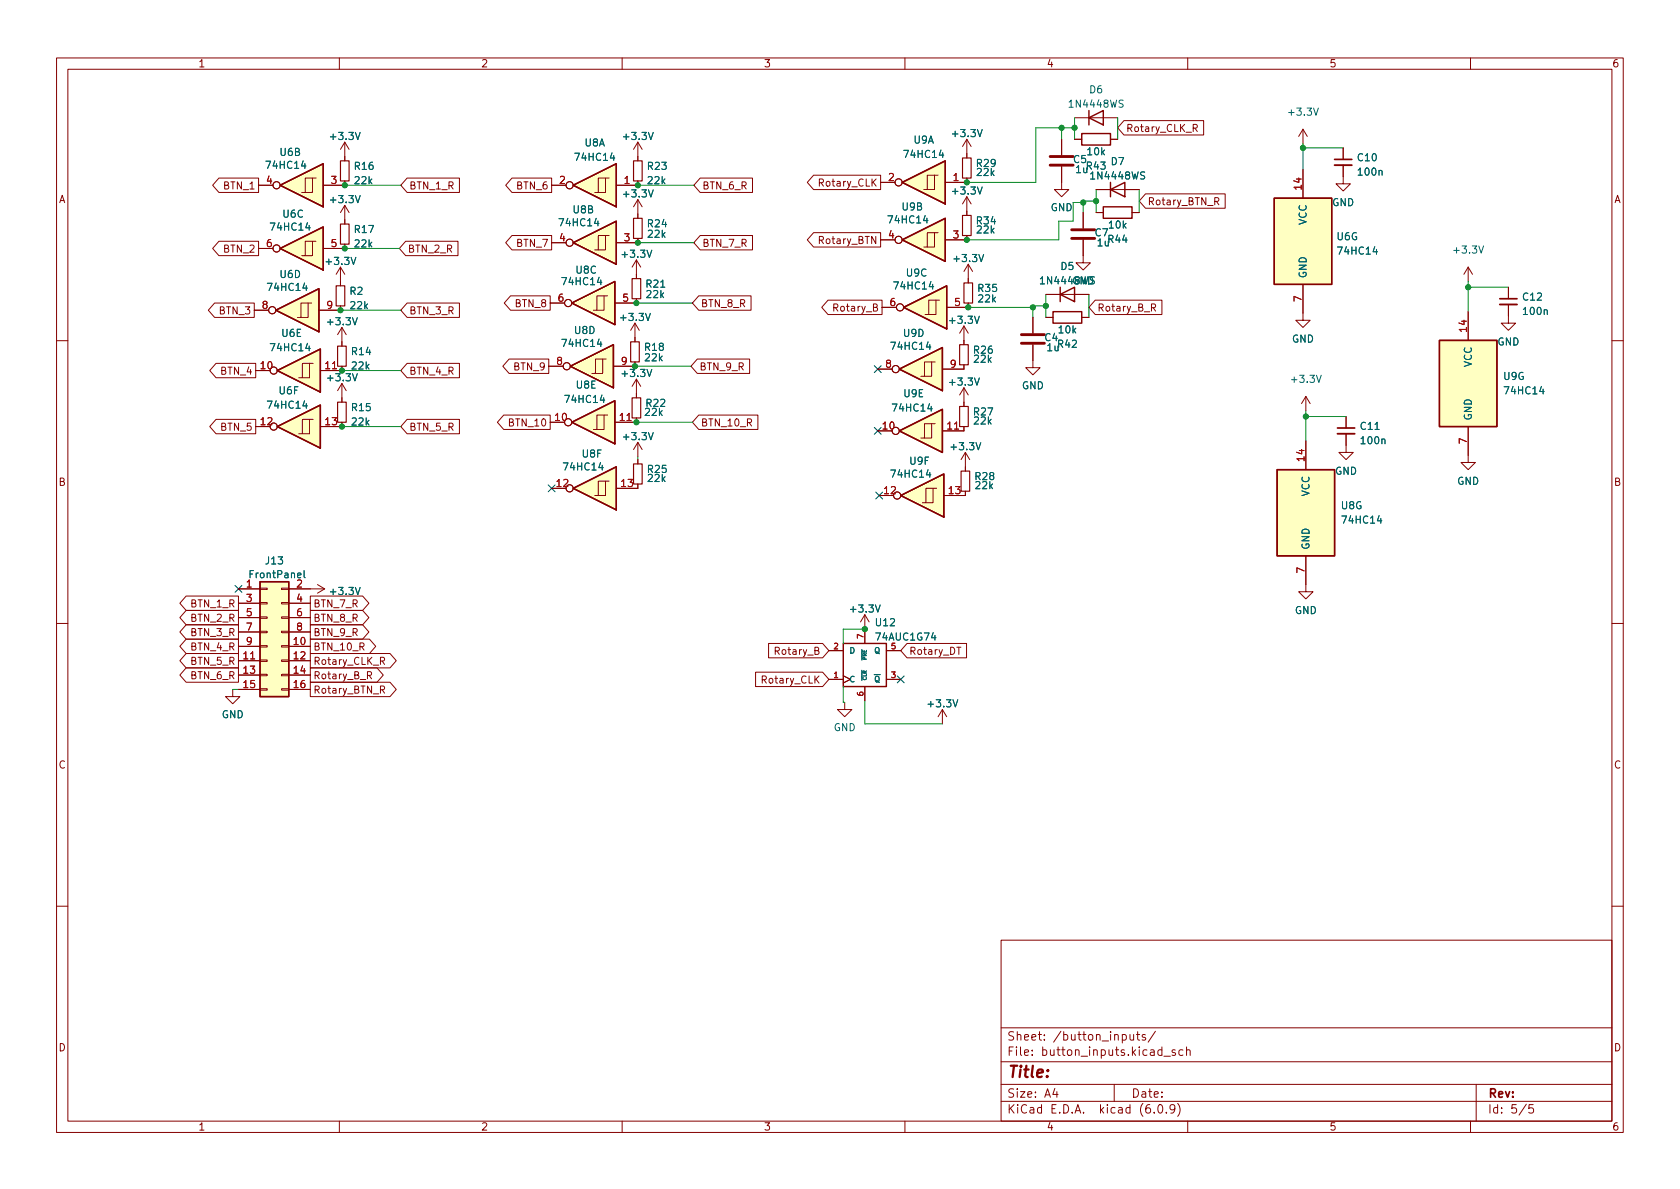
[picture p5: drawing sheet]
<svg xmlns="http://www.w3.org/2000/svg" width="297mm" height="210mm" viewBox="0 0 297 210" stroke-linecap="round" stroke-linejoin="round" font-family="sans-serif">
<g fill="none" stroke="#840000" stroke-width=".18">
<path d="M10 10.2h277v190.1h-277zM12 12.2h273v186.1h-273zM60 10.2v2M110 10.2v2M160 10.2v2M210 10.2v2M260 10.2v2M38.7 31.5h7v2.5h-7l-1.1-1.2zM45.7 32.8h2.6M55.2 31.5v2.5h-1.2M55.9 31.5h-1.9v2.5h-.7M61 32v.8h-3.9"/>
<path d="M61 25.1v3.3M61 36.3v3.3M61 25.1l-.8 1.3M61 25.1l.7 1.3M61 36.3l-.8 1.3M61 36.3l.7 1.3M72 31.5h9.2v2.5h-9.2l-1.1-1.2zM90.5 31.5h7v2.5h-7l-1.1-1.2zM97.5 32.8h2.6M107.1 31.5v2.5h-1.3M107.7 31.5h-1.9v2.5h-.6M112.8 25.1v3.3"/>
<path d="M112.8 32v.8h-3.8M112.8 35.3v3.3M112.8 25.1l-.8 1.3M112.8 25.1l.7 1.3M112.8 35.3l-.8 1.3M112.8 35.3l.7 1.3M123.8 31.5h9.2v2.5h-9.2l-1.1-1.2zM143.8 31h11.9v2.5h-11.9l-1.1-1.2zM155.7 32.3h2.5M165.2 31v2.5h-1.2M165.9 31h-1.9v2.5h-.7M170.9 31.5v.8h-3.8"/>
<path d="M170.9 24.6l-.7 1.3M170.9 24.6v3.3M170.9 34.8v3.3M170.9 24.6l.8 1.3M170.9 34.8l-.7 1.3M170.9 34.8l.8 1.3M187.7 29.5v4h-1.3l1.3 1.3 1.3-1.3h-1.3M187.7 24.6v2.8M190 24.6h1.3M190 20.8h7.6M191.5 37.6v2.8M193.8 33.5h7.6"/>
<path d="M193.8 37.6h1.3M196.3 24.6h1.3M198.7 21.3h14.1v2.6h-14.1l-1.1-1.3zM200.2 37.6h1.2M202.5 34.3h14.1v2.5h-14.1l-1.1-1.2zM211 22.7l.6-.1 .1-.2-.1-.3-.6-.1v1.3M211.3 22.7l.4 .6M214.8 35.6h.6l.1-.2-.1-.3-.6-.2v1.3M215.1 35.6l.4 .6M230.4 22.9v2.5M230.4 30v5M230.4 22.9l-.8 1.2"/>
<path d="M230.4 22.9l.7 1.2M237.5 29.2v3.3h1.3l-1.3 1.3-1.3-1.3h1.3M237.5 26.2v2M37.9 53.6h7.1v2.5h-7.1l-1.1-1.2zM38.7 42.7h7v2.5h-7l-1.1-1.3zM45 54.9h2.5M45.7 43.9h2.6M54.5 53.6v2.5h-1.3M55.1 53.6h-1.9v2.5h-.6M55.2 42.7v2.5h-1.2M55.9 42.7h-1.9v2.5h-.7M60.2 47.2v3.3"/>
<path d="M60.2 54.1v.8h-3.8M60.2 47.2l-.8 1.3M60.2 47.2l.8 1.3M60.5 57.9v3.3M60.5 57.9l-.8 1.3M60.5 57.9l.7 1.3M61 43.2v.7h-3.9M71.7 42.7h9.3v2.5h-9.3l-1.1-1.3zM72 53.6h9.2v2.5h-9.2l-1.1-1.2zM90.3 52.3h7v2.6h-7l-1.1-1.3zM90.5 41.6h7v2.6h-7l-1.1-1.3zM97.3 53.6h2.5"/>
<path d="M97.5 42.9h2.6M106.8 52.3v2.6h-1.3M107.1 41.7v2.5h-1.3M107.4 52.3h-1.9v2.6h-.6M107.7 41.7h-1.9v2.5h-.6M112.3 57.1v3.3M112.3 57.1l-.8 1.3M112.3 57.1l.7 1.3M112.5 52.8v.8h-3.8M112.5 46l-.7 1.2M112.5 46v3.3M112.5 46l.8 1.2"/>
<path d="M112.8 42.2v.7h-3.8M123.5 52.3h9.3v2.6h-9.3l-1.1-1.3zM123.8 41.6h9.2v2.6h-9.2l-1.1-1.3zM143.8 41.1h11.9v2.6h-11.9l-1.1-1.3zM146.4 53.1h9.6v2.5h-9.6l-1.1-1.2zM155.7 42.4h2.5M156 54.4h2.5M165.2 41.1v2.6h-1.2M165.5 53.1v2.5h-1.3M165.9 41.1h-1.9v2.6h-.7M166.1 53.1h-1.9v2.5h-.6M170.4 57.7v3.3"/>
<path d="M170.4 57.7l-.7 1.2M170.4 57.7l.8 1.2M170.9 41.7v.7h-3.8M171.2 53.6v.8h-3.8M171.2 46.7l-.8 1.3M171.2 46.7v3.3M171.2 46.7l.8 1.3M182.6 56.1v2.8M184.9 56.1h1.3M184.9 52.1h7.6M191.3 56.1h1.2M191.5 42.4v4.1h-1.3l1.3 1.2 1.3-1.2h-1.3"/>
<path d="M193.6 53.1h11.8v2.5h-11.8l-1.1-1.2zM203.6 54.4h.6l.1-.2v-.3l-.7-.2v1.3M203.9 54.4l.4 .6M230.4 50.3v6.3h1.2l-1.2 1.3-1.3-1.3h1.3M259.6 47.2l-.8 1.3M259.6 47.2v2.6M259.6 55.1v5.1M259.6 47.2l.7 1.3M266.7 53.8v3.3h1.3l-1.3 1.3-1.3-1.3h1.3M266.7 50.8v2M10 60.2h2M38.2 64.3h7v2.5h-7l-1.1-1.3z"/>
<path d="M38.2 74.2h7v2.5h-7l-1.1-1.3zM45.2 65.5h2.6M45.2 75.4h2.6M54.7 64.3v2.5h-1.2M54.7 74.2v2.5h-1.2M55.4 64.3h-1.9v2.5h-.7M55.4 74.2h-1.9v2.5h-.7M60.5 64.8v.7h-3.9M60.5 67.8v3.3M60.5 74.7v.7h-3.9M60.5 67.8l-.8 1.3M60.5 67.8l.7 1.3"/>
<path d="M72 74.2h9.2v2.5h-9.2l-1.1-1.3zM72 64.3h9.2v2.5h-9.2l-1.1-1.3zM89.1 73.4h8.2v2.5h-8.2l-1.2-1.2zM90 63.5h7v2.5h-7l-1.1-1.2zM97 64.8h2.6M97.3 74.7h2.5M106.6 63.5v2.5h-1.3M106.8 73.4v2.5h-1.3M107.2 63.5h-1.9v2.5h-.7M107.4 73.4h-1.9v2.5h-.6M112.3 64v.8h-3.8M112.5 67.1v3.3"/>
<path d="M112.5 73.9v.8h-3.8M112.5 67.1l-.7 1.2M112.5 67.1l.8 1.2M112.8 78.2v2.6M112.8 78.2l-.8 1.3M112.8 78.2l.7 1.3M123.3 63.5h9.2v2.5h-9.2l-1.1-1.2zM123.5 73.4h10.5v2.5h-10.5l-1.1-1.2zM155.2 65.3h2.5M155.2 76.2h2.5M164.7 64v2.5h-1.3M164.7 74.9v2.6h-1.3"/>
<path d="M165.4 64h-2v2.5h-.6M165.4 74.9h-2v2.6h-.6M170.4 64.5v.8h-3.8M170.4 68.6v3.3M170.4 75.4v.8h-3.8M170.4 68.6l-.7 1.2M170.4 68.6l.8 1.2M182.6 61v4h-1.2l1.2 1.3 1.3-1.3h-1.3M230.9 70.1v2.5M230.9 78v5.1M230.9 70.1l-.8 1.3M230.9 70.1l.7 1.3"/>
<path d="M238 76.7v3.3h1.3l-1.3 1.3-1.3-1.3h1.3M238 73.7v2M259.6 75.4v6.4h1.3l-1.3 1.3-1.3-1.3h1.3M285 60.2h2M97.5 86.4h2.6M107.1 85.1v2.5h-1.3M107.7 85.1h-1.9v2.5h-.6M112.8 81.3v.7M112.8 85.6v.8h-3.8M155.4 87.6h2.6M165 86.4v2.5h-1.3M165.6 86.4h-1.9v2.5h-.6"/>
<path d="M170.7 80l-.8 1.3M170.7 80v3.3M170.7 86.9v.7h-3.8M170.7 80l.7 1.3M230.9 98.3v6.3h1.3l-1.3 1.3-1.3-1.3h1.3M10 110.2h2M32.9 118.1h9.3v2.5h-9.3l-1.1-1.2zM32.9 107.9h9.3v2.6h-9.3l-1.1-1.3zM32.9 105.4h9.3v2.5h-9.3l-1.1-1.2zM32.9 110.5h9.3v2.5h-9.3l-1.1-1.2zM32.9 115.6h9.3v2.5h-9.3l-1.1-1.3zM32.9 113h9.3v2.6h-9.3l-1.1-1.3z"/>
<path d="M42.2 104.1h3.8M42.2 114.3h3.8M42.2 116.8h3.8M42.2 119.4h3.8M42.2 106.7h3.8M42.2 109.2h3.8M42.2 111.8h3.8M46 119.2h1.2v.3h-1.2zM46 116.7h1.2v.3h-1.2zM46 114.2h1.2v.2h-1.2zM46 111.6h1.2v.3h-1.2zM46 109.1h1.2v.2h-1.2z"/>
<path d="M46 106.5h1.2v.3h-1.2zM46 104h1.2v.3h-1.2zM49.8 119.2h1.3v.3h-1.3zM49.8 116.7h1.3v.3h-1.3zM49.8 114.2h1.3v.2h-1.3zM49.8 111.6h1.3v.3h-1.3zM49.8 109.1h1.3v.2h-1.3zM49.8 106.5h1.3v.3h-1.3zM49.8 104h1.3v.3h-1.3zM51.1 104.1h6.3M51.1 114.3h3.8M51.1 116.8h3.8"/>
<path d="M51.1 119.4h3.8M51.1 106.7h3.8M51.1 109.2h3.8M51.1 111.8h3.8M54.9 105.4h9.2l1.1 1.3-1.1 1.2h-9.2zM54.9 107.9h9.2l1.1 1.3-1.1 1.3h-9.2zM54.9 115.6h14.1l1.1 1.2-1.1 1.3h-14.1zM54.9 113h10.4l1.1 1.3-1.1 1.3h-10.4zM54.9 118.1h11.8l1.1 1.3-1.1 1.2h-11.8zM54.9 110.5h9.2l1.1 1.3-1.1 1.2h-9.2zM56.1 103.4l1.3 .7M57.4 104.1l-1.3 .8"/>
<path d="M65 119.4h.6l.1-.2-.1-.3-.6-.1v1.2M65.3 119.4l.4 .6M67.3 116.9l.6-.1 .1-.1-.1-.3-.6-.2v1.3M67.6 116.9l.4 .6M133.6 118.9h11.8l1.2 1.2-1.2 1.3h-11.8zM135.9 113.8h9.5l1.2 1.3-1.2 1.2h-9.5zM146.6 115.1h2.5M149.1 119.5l1.3 .6-1.3 .7M152.9 108.7l-.8 1.3M152.9 108.7v5.1M152.9 108.7l.8 1.3M156.7 115.1h2.6"/>
<path d="M160.4 113.8h10.5v2.5h-10.5l-1.1-1.2zM169.2 114.5h.7M285 110.2h2M41.1 121.9v1.3h1.3l-1.3 1.3-1.2-1.3h1.2M42.2 121.9h3.8M46 121.8h1.2v.2h-1.2zM49.8 121.8h1.3v.2h-1.3zM51.1 121.9h3.8M54.9 120.6h14.1l1.1 1.3-1.1 1.3h-14.1zM67.3 122l.6-.1 .1-.2-.1-.3-.6-.1v1.3M67.6 122l.4 .6M146.6 120.1h2.5"/>
<path d="M149.4 124.2v1.3h1.2l-1.2 1.2-1.3-1.2h1.3M152.9 121.4v2.5M156.7 120.1h2.6M166.6 125.5l-.7 1.2M166.6 125.5v2.5M166.6 125.5l.8 1.2M10 160.2h2M177 166.3h108v32h-108zM285 160.2h2M60 198.3v2M110 198.3v2M160 198.3v2"/>
<path d="M177 194.8h108M177 191.8h108M177 187.8h108M177 181.8h108M186.5 192.5l-.4 1h1M186.9 193v1M197 191.8v3M198.4 183l.5-.1 .2 .3v.4l-.1 .3h-.6M199.8 182.9l.1 1h.3l.2-.1M200.4 182.9v1M200.9 182.9h.6M201.1 182.4v1.3l.4 .2"/>
<path d="M202.5 183l-.4-.1-.2 .2 .1 .3 .5 .1v.4h-.6M204.1 196.7v.1M204.3 182.4l-1.3 1.9M204.9 195.4l.2-.1a.81 .81 0 0 1 .6 .7 .81 .81 0 0 1-.3 .8h-.2a.81 .81 0 0 1-.6-.6 .81 .81 0 0 1 .3-.8zM205.8 186.8h1.1M206.2 196.7v.1M207.7 196l-.3 .3h-.3l-.2-.3 .1-.6 .4-.1 .2 .2a.99 .99 0 0 1-.3 1.3h-.3M207.8 185.7l-.4-.1-.2 .2 .1 .3 .5 .1v.4h-.6M208.2 195.1a1.72 1.72 0 0 1 0 2.3M209.1 185.7l-.4-.1-.3 .3v.4l.2 .3h.5M209.8 185.8l.2-.2 .4 .1v.9M209.8 185.1v1.5"/>
<path d="M210 198.3v2M260 198.3v2M261 191.8v6.5M269.9 195.3l-1.3 1.9M271.1 195.3h-.7l-.1 .7 .2-.1 .5 .1 .2 .2-.1 .5-.2 .1-.6-.1"/>
<circle cx="48.9" cy="32.8" r=".63"/>
<circle cx="100.7" cy="32.8" r=".63"/>
<circle cx="158.9" cy="32.3" r=".63"/>
<circle cx="48.1" cy="54.9" r=".63"/>
<circle cx="48.9" cy="43.9" r=".63"/>
<circle cx="100.5" cy="53.6" r=".63"/>
<circle cx="100.7" cy="42.9" r=".63"/>
<circle cx="158.9" cy="42.4" r=".63"/>
<circle cx="159.1" cy="54.4" r=".63"/>
<circle cx="48.4" cy="75.4" r=".63"/>
<circle cx="48.4" cy="65.5" r=".63"/>
<circle cx="100.2" cy="64.8" r=".63"/>
<circle cx="100.5" cy="74.7" r=".63"/>
<circle cx="158.4" cy="65.3" r=".63"/>
<circle cx="158.4" cy="76.2" r=".63"/>
<circle cx="100.7" cy="86.4" r=".63"/>
<circle cx="158.6" cy="87.6" r=".63"/>
</g>
<g fill="#ffffc2" stroke="#ffffc2" stroke-width=".18">
<path d="M159.5 42.4l7.6-3.8v7.6z"/>
<path d="M101.1 53.6l7.6-3.8v7.6z"/>
<path d="M159.3 87.6l7.6-3.8v7.6z"/>
<path d="M159.5 32.3l7.6-3.9v7.7z"/>
<path d="M101.3 42.9l7.7-3.8v7.6z"/>
<path d="M159 65.3l7.6-3.8v7.6z"/>
<path d="M159.8 54.4l7.6-3.9v7.7z"/>
<path d="M101.1 74.7l7.6-3.8v7.6z"/>
<path d="M159 76.2l7.6-3.8v7.6z"/>
<path d="M101.3 86.4l7.7-3.9v7.7z"/>
<path d="M225.8 83.1h10.2v15.2h-10.2z"/>
<path d="M225.3 35h10.2v15.3h-10.2z"/>
<path d="M100.8 64.8l7.7-3.8v7.6z"/>
<path d="M254.5 60.2h10.2v15.2h-10.2z"/>
<path d="M101.3 32.8l7.7-3.8v7.6z"/>
<path d="M49 65.5l7.6-3.8v7.6z"/>
<path d="M49 75.4l7.6-3.8v7.6z"/>
<path d="M46 102.9h5.1v20.3h-5.1z"/>
<path d="M49.5 32.8l7.6-3.8v7.6z"/>
<path d="M48.8 54.9l7.6-3.9v7.7z"/>
<path d="M49.5 43.9l7.6-3.8v7.6z"/>
</g>
<g fill="none" stroke="#840000" stroke-width=".25">
<path d="M192.5 19.6v2.5M49.5 32.8l7.6-3.8v7.6zM101.3 32.8l7.7-3.8v7.6zM159.5 32.3l7.6-3.9v7.7zM191.3 23.6h5v2h-5zM192.5 20.8l2.6-1.2v2.5zM195.1 36.6h5.1v2h-5.1zM196.3 33.5l2.6-1.2v2.5zM196.3 32.3v2.5M225.3 35h10.2v15.3h-10.2zM48.8 54.9l7.6-3.9v7.7zM49.5 43.9l7.6-3.8v7.6z"/>
<path d="M101.1 53.6l7.6-3.8v7.6zM101.3 42.9l7.7-3.8v7.6zM159.5 42.4l7.6-3.8v7.6zM159.8 54.4l7.6-3.9v7.7zM186.2 55.1h5.1v2h-5.1zM187.5 52.1l2.5-1.3v2.5zM187.5 50.8v2.5M49 65.5l7.6-3.8v7.6zM49 75.4l7.6-3.8v7.6zM100.8 64.8l7.7-3.8v7.6zM101.1 74.7l7.6-3.8v7.6zM159 65.3l7.6-3.8v7.6z"/>
<path d="M159 76.2l7.6-3.8v7.6zM254.5 60.2h10.2v15.2h-10.2zM101.3 86.4l7.7-3.9v7.7zM159.3 87.6l7.6-3.8v7.6zM225.8 83.1h10.2v15.2h-10.2zM46 102.9h5.1v20.3h-5.1zM149.1 113.8h7.6v7.6h-7.6z"/>
</g>
<g fill="none" stroke="#840000" stroke-width=".2">
<path d="M60.2 39.6h1.5v3.6h-1.5zM60.2 28.4h1.5v3.6h-1.5zM112 38.6h1.5v3.6h-1.5zM112 28.4h1.5v3.6h-1.5zM170.2 27.9h1.5v3.6h-1.5zM170.2 38.1h1.5v3.6h-1.5zM59.4 50.5h1.6v3.6h-1.6zM111.8 49.3h1.5v3.5h-1.5zM170.4 50h1.6v3.6h-1.6zM59.7 61.2h1.5v3.6h-1.5zM59.7 71.1h1.5v3.6h-1.5zM111.5 60.4h1.5v3.6h-1.5z"/>
<path d="M111.8 70.4h1.5v3.5h-1.5zM169.7 71.9h1.5v3.5h-1.5zM169.7 61h1.5v3.5h-1.5zM112 82h1.5v3.6h-1.5zM169.9 83.3h1.5v3.6h-1.5z"/>
</g>
<path d="M236 29.2h3M265.2 53.8h3M236.5 76.7h3" fill="none" stroke="#840000" stroke-width=".33"/>
<path d="M236 28.2h3M265.2 52.8h3M236.5 75.7h3" fill="none" stroke="#840000" stroke-width=".3"/>
<path d="M53.8 100.9v1.1l.2 .2" fill="none" stroke="#006464" stroke-width=".18"/>
<path d="M185.7 29.2h4M185.7 27.7h4M180.6 59.2h4.1M189.5 42.2h4M189.5 40.6h4M180.6 60.7h4.1" fill="none" stroke="#840000" stroke-width=".51"/>
<g fill="none" stroke="#009600" stroke-width=".18">
<path d="M61 32.8h9.9M112.8 32.8h9.9M187.7 22.6v2M190 22.6h-6.9v9.7h-12.2M190 20.8v3.8M191.5 35.8h-1.8v3.3h-2.5v3.3h-16.3M193.8 35.6h-2.3v2M193.8 33.5v4.1M197.6 20.8v3.8M201.4 33.5v4.1M230.4 26.2h7.1M230.4 25.4v4.6"/>
<path d="M60.2 54.9h10.7M61 43.9h9.6M112.5 53.6h9.9M112.8 42.9h9.9M171.2 54.4h11.4M184.9 54.1h-2.3v2M184.9 52.1v4M192.5 52.1v4M259.6 50.8h7.1M259.6 49.8v5.3M60.5 75.4h10.4M60.5 65.5h10.4"/>
<path d="M112.3 64.8h9.9M112.5 74.7h9.9M230.9 73.7h7.1M230.9 72.6v5.4M112.8 80.8v.5M152.9 111.2h-3.8v2.6M41.1 121.9h1.1M149.1 121.4v2.8h.3M152.9 123.9v4.1h13.7"/>
</g>
<path d="M154.6 64.7l1.2 1.2M154.6 75.6l1.2 1.2M155.8 64.7l-1.2 1.2M155.8 75.6l-1.2 1.2M96.9 85.7l1.2 1.3M98.1 85.7l-1.2 1.3M154.8 87l1.3 1.2M156.1 87l-1.3 1.2M41.6 103.5l1.2 1.2M42.8 103.5l-1.2 1.2M158.6 119.5l1.3 1.2M159.9 119.5l-1.3 1.2" fill="none" stroke="#000084" stroke-width=".18"/>
<g fill="#009600" stroke="#009600" stroke-width=".18">
<circle cx="60.5" cy="65.5" r=".46"/>
<circle cx="60.5" cy="75.4" r=".46"/>
<circle cx="191.5" cy="35.8" r=".46"/>
<circle cx="187.7" cy="22.6" r=".46"/>
<circle cx="190" cy="22.6" r=".46"/>
<circle cx="170.9" cy="32.3" r=".46"/>
<circle cx="112.3" cy="64.8" r=".46"/>
<circle cx="152.9" cy="111.2" r=".46"/>
<circle cx="112.5" cy="74.7" r=".46"/>
<circle cx="193.8" cy="35.6" r=".46"/>
<circle cx="259.6" cy="50.8" r=".46"/>
<circle cx="230.4" cy="26.2" r=".46"/>
<circle cx="230.9" cy="73.7" r=".46"/>
<circle cx="112.8" cy="32.8" r=".46"/>
<circle cx="112.8" cy="42.9" r=".46"/>
<circle cx="112.5" cy="53.6" r=".46"/>
<circle cx="61" cy="32.8" r=".46"/>
<circle cx="60.2" cy="54.9" r=".46"/>
<circle cx="61" cy="43.9" r=".46"/>
<circle cx="170.9" cy="42.4" r=".46"/>
<circle cx="182.6" cy="54.4" r=".46"/>
<circle cx="171.2" cy="54.4" r=".46"/>
<circle cx="184.9" cy="54.1" r=".46"/>
</g>
<text font-size="2.8" fill="#840000" x="178" y="190.6">Title:</text>
<g font-size="2.1" fill="#840000">
<text x="178" y="184">Sheet: /button_inputs/</text>
<text x="178" y="186.7">File: button_inputs.kicad_sch</text>
<text x="178" y="196.9">KiCad E.D.A. kicad (6.0.9)</text>
<text x="178" y="194.1">Size: A4</text>
<text x="200" y="194.1">Date:</text>
<text x="263" y="194.1">Rev:</text>
<text x="263" y="196.9">Id: 5/5</text>
</g>
<g font-size="1.8" fill="#840000">
<text x="35" y="11.9">1</text>
<text x="85" y="11.9">2</text>
<text x="135" y="11.9">3</text>
<text x="185" y="11.9">4</text>
<text x="235" y="11.9">5</text>
<text x="285" y="11.9">6</text>
<text x="199" y="23.3">Rotary_CLK_R</text>
<text x="10.3" y="35.9">A</text>
<text x="39.6" y="33.5">BTN_1</text>
<text x="72.3" y="33.5">BTN_1_R</text>
<text x="91.5" y="33.5">BTN_6</text>
<text x="124.1" y="33.5">BTN_6_R</text>
<text x="145" y="33">Rotary_CLK</text>
<text x="285.3" y="35.9">A</text>
<text x="202.9" y="36.3">Rotary_BTN_R</text>
<text x="39.6" y="44.7">BTN_2</text>
<text x="72" y="44.7">BTN_2_R</text>
<text x="91.5" y="43.6">BTN_7</text>
<text x="124.1" y="43.6">BTN_7_R</text>
<text x="145" y="43.1">Rotary_BTN</text>
<text x="38.9" y="55.6">BTN_3</text>
<text x="72.3" y="55.6">BTN_3_R</text>
<text x="91.2" y="54.3">BTN_8</text>
<text x="123.9" y="54.3">BTN_8_R</text>
<text x="147.6" y="55.1">Rotary_B</text>
<text x="194" y="55.1">Rotary_B_R</text>
<text x="90.9" y="65.5">BTN_9</text>
<text x="123.6" y="65.5">BTN_9_R</text>
<text x="39.1" y="66.3">BTN_4</text>
<text x="72.3" y="66.3">BTN_4_R</text>
<text x="39.1" y="76.2">BTN_5</text>
<text x="72.3" y="76.2">BTN_5_R</text>
<text x="90.2" y="75.4">BTN_10</text>
<text x="123.9" y="75.4">BTN_10_R</text>
<text x="10.3" y="85.9">B</text>
<text x="285.3" y="85.9">B</text>
<text x="33.8" y="107.4">BTN_1_R</text>
<text x="55.3" y="107.4">BTN_7_R</text>
<text x="33.8" y="109.9">BTN_2_R</text>
<text x="33.8" y="112.5">BTN_3_R</text>
<text x="55.3" y="109.9">BTN_8_R</text>
<text x="55.3" y="112.5">BTN_9_R</text>
<text x="33.8" y="117.6">BTN_5_R</text>
<text x="33.8" y="115">BTN_4_R</text>
<text x="55.3" y="117.6">Rotary_CLK_R</text>
<text x="55.3" y="115">BTN_10_R</text>
<text x="137.3" y="115.8">Rotary_B</text>
<text x="160.7" y="115.8">Rotary_DT</text>
<text x="33.8" y="120.1">BTN_6_R</text>
<text x="55.3" y="122.6">Rotary_BTN_R</text>
<text x="55.3" y="120.1">Rotary_B_R</text>
<text x="134.9" y="120.9">Rotary_CLK</text>
<text x="10.3" y="135.9">C</text>
<text x="285.3" y="135.9">C</text>
<text x="10.3" y="185.9">D</text>
<text x="285.3" y="185.9">D</text>
<text x="35" y="199.9">1</text>
<text x="85" y="199.9">2</text>
<text x="135" y="199.9">3</text>
<text x="185" y="199.9">4</text>
<text x="235" y="199.9">5</text>
<text x="285" y="199.9">6</text>
</g>
<g font-size="1.8" fill="#006464">
<text x="192.7" y="16.5">D6</text>
<text x="189.3" y="19">1N4448WS</text>
<text x="228" y="20.4">+3.3V</text>
<text x="47.3" y="29.8">74HC14</text>
<text x="49.5" y="27.6">U6B</text>
<text x="58.6" y="24.7">+3.3V</text>
<text x="101.9" y="28.4">74HC14</text>
<text x="103.4" y="25.9">U8A</text>
<text x="110.4" y="24.7">+3.3V</text>
<text x="160.1" y="27.9">74HC14</text>
<text x="161.6" y="25.4">U9A</text>
<text x="168.6" y="24.2">+3.3V</text>
<text x="172.7" y="29.5">R29</text>
<text x="189.8" y="28.8">C5</text>
<text x="192.2" y="30">R43</text>
<text x="192.3" y="27.4">10k</text>
<text x="196.5" y="29.2">D7</text>
<text x="240.1" y="28.5">C10</text>
<text x="58.6" y="35.9">+3.3V</text>
<text x="62.8" y="30">R16</text>
<text x="62.8" y="32.6">22k</text>
<text x="110.4" y="34.9">+3.3V</text>
<text x="114.6" y="30">R23</text>
<text x="114.6" y="32.6">22k</text>
<text x="168.6" y="34.4">+3.3V</text>
<text x="172.8" y="31.1">22k</text>
<text x="190.2" y="30.6">1u</text>
<text x="193.1" y="31.7">1N4448WS</text>
<text x="240.3" y="31">100n</text>
<text x="48.1" y="40.8">74HC14</text>
<text x="50" y="38.5">U6C</text>
<text x="62.8" y="41.2">R17</text>
<text x="99.1" y="40">74HC14</text>
<text x="101.4" y="37.7">U8B</text>
<text x="114.6" y="40.2">R24</text>
<text x="157.3" y="39.5">74HC14</text>
<text x="159.5" y="37.2">U9B</text>
<text x="172.7" y="39.7">R34</text>
<text x="172.8" y="41.3">22k</text>
<text x="185.7" y="37.3">GND</text>
<text x="193.6" y="41.8">C7</text>
<text x="196.1" y="40.4">10k</text>
<text x="231" y="39.8" transform="rotate(-90 231 39.8)">VCC</text>
<text x="235.5" y="36.4">GND</text>
<text x="57.9" y="46.8">+3.3V</text>
<text x="62.8" y="43.7">22k</text>
<text x="110.2" y="45.6">+3.3V</text>
<text x="114.6" y="42">22k</text>
<text x="168.9" y="46.3">+3.3V</text>
<text x="187.6" y="47.7">D5</text>
<text x="194.1" y="43.6">1u</text>
<text x="196" y="42.9">R44</text>
<text x="236.4" y="42.5">U6G</text>
<text x="236.8" y="45">74HC14</text>
<text x="257.3" y="44.8">+3.3V</text>
<text x="47.6" y="51.4">74HC14</text>
<text x="49.5" y="49.1">U6D</text>
<text x="61.9" y="52.1">R2</text>
<text x="99.6" y="50.4">74HC14</text>
<text x="101.9" y="48.4">U8C</text>
<text x="114.3" y="50.8">R21</text>
<text x="114.4" y="52.7">22k</text>
<text x="158.3" y="51.2">74HC14</text>
<text x="160.3" y="48.9">U9C</text>
<text x="173" y="51.6">R35</text>
<text x="173" y="53.5">22k</text>
<text x="184.2" y="50.3">1N4448WS</text>
<text x="189.6" y="50.3">GND</text>
<text x="231" y="49.3" transform="rotate(-90 231 49.3)">GND</text>
<text x="269.3" y="53.1">C12</text>
<text x="49.8" y="59.6">U6E</text>
<text x="58.1" y="57.5">+3.3V</text>
<text x="62" y="54.7">22k</text>
<text x="101.6" y="59">U8D</text>
<text x="109.9" y="56.7">+3.3V</text>
<text x="159.8" y="59.6">U9D</text>
<text x="168.1" y="57.3">+3.3V</text>
<text x="187.2" y="58.9">10k</text>
<text x="269.5" y="55.7">100n</text>
<text x="48.1" y="62.1">74HC14</text>
<text x="62.3" y="62.8">R14</text>
<text x="62.3" y="65.3">22k</text>
<text x="99.6" y="61.3">74HC14</text>
<text x="114.1" y="62">R18</text>
<text x="114.1" y="63.9">22k</text>
<text x="157.8" y="61.8">74HC14</text>
<text x="172.2" y="62.5">R26</text>
<text x="172.3" y="64.1">22k</text>
<text x="184.7" y="60.3">C4</text>
<text x="185.2" y="62.1">1u</text>
<text x="187.1" y="61.5">R42</text>
<text x="228.4" y="60.6">GND</text>
<text x="260.2" y="64.9" transform="rotate(-90 260.2 64.9)">VCC</text>
<text x="264.7" y="61.1">GND</text>
<text x="49.4" y="69.7">U6F</text>
<text x="58.1" y="67.4">+3.3V</text>
<text x="100.1" y="71.2">74HC14</text>
<text x="101.9" y="68.7">U8E</text>
<text x="110.2" y="66.6">+3.3V</text>
<text x="114.3" y="71.9">R22</text>
<text x="159.8" y="70.2">U9E</text>
<text x="168.1" y="68.2">+3.3V</text>
<text x="180.7" y="68.8">GND</text>
<text x="228.6" y="67.7">+3.3V</text>
<text x="265.8" y="67.2">U9G</text>
<text x="266.2" y="69.7">74HC14</text>
<text x="47.6" y="72.3">74HC14</text>
<text x="62.3" y="72.7">R15</text>
<text x="62.3" y="75.2">22k</text>
<text x="110.4" y="77.8">+3.3V</text>
<text x="114.1" y="73.5">22k</text>
<text x="158" y="72.8">74HC14</text>
<text x="172.2" y="73.5">R27</text>
<text x="172.3" y="75.1">22k</text>
<text x="240.6" y="76">C11</text>
<text x="260.2" y="74.4" transform="rotate(-90 260.2 74.4)">GND</text>
<text x="99.9" y="83.2">74HC14</text>
<text x="103" y="80.9">U8F</text>
<text x="114.6" y="83.6">R25</text>
<text x="160.9" y="82.2">U9F</text>
<text x="168.4" y="79.6">+3.3V</text>
<text x="236" y="83.9">GND</text>
<text x="240.8" y="78.5">100n</text>
<text x="114.6" y="85.2">22k</text>
<text x="157.8" y="84.4">74HC14</text>
<text x="172.5" y="84.9">R28</text>
<text x="172.5" y="86.5">22k</text>
<text x="231.5" y="87.8" transform="rotate(-90 231.5 87.8)">VCC</text>
<text x="257.6" y="85.7">GND</text>
<text x="237.1" y="90">U8G</text>
<text x="237.5" y="92.6">74HC14</text>
<text x="47" y="99.8">J13</text>
<text x="231.5" y="97.3" transform="rotate(-90 231.5 97.3)">GND</text>
<text x="44.4" y="102.2">FrontPanel</text>
<text x="58.6" y="105.2">+3.3V</text>
<text x="150.6" y="108.3">+3.3V</text>
<text x="154.9" y="110.7">U12</text>
<text x="155.1" y="113.3">74AUC1G74</text>
<text x="228.9" y="108.6">GND</text>
<text x="164.3" y="125.1">+3.3V</text>
<text x="39.2" y="127">GND</text>
<text x="147.4" y="129.3">GND</text>
</g>
<g font-size="1.8" fill="#a90000">
<text x="47.1" y="32.5">4</text>
<text x="58.6" y="32.5">3</text>
<text x="98.9" y="32.5">2</text>
<text x="110.4" y="32.5">1</text>
<text x="157.1" y="32">2</text>
<text x="168.5" y="32">1</text>
<text x="230.1" y="33.5" transform="rotate(-90 230.1 33.5)">14</text>
<text x="47.1" y="43.7">6</text>
<text x="58.6" y="43.7">5</text>
<text x="98.9" y="42.7">4</text>
<text x="110.4" y="42.7">3</text>
<text x="157.1" y="42.2">4</text>
<text x="168.5" y="42.2">3</text>
<text x="98.7" y="53.3">6</text>
<text x="110.1" y="53.3">5</text>
<text x="230.1" y="53.3" transform="rotate(-90 230.1 53.3)">7</text>
<text x="46.4" y="54.6">8</text>
<text x="57.8" y="54.6">9</text>
<text x="157.4" y="54.1">6</text>
<text x="168.8" y="54.1">5</text>
<text x="259.3" y="58.6" transform="rotate(-90 259.3 58.6)">14</text>
<text x="46.1" y="65.3">10</text>
<text x="57.6" y="65.3">11</text>
<text x="98.4" y="64.5">8</text>
<text x="109.9" y="64.5">9</text>
<text x="156.6" y="65">8</text>
<text x="168" y="65">9</text>
<text x="46.1" y="75.2">12</text>
<text x="57.6" y="75.2">13</text>
<text x="98.2" y="74.4">10</text>
<text x="109.6" y="74.4">11</text>
<text x="156.1" y="75.9">10</text>
<text x="167.5" y="75.9">11</text>
<text x="230.6" y="81.5" transform="rotate(-90 230.6 81.5)">14</text>
<text x="259.3" y="78.5" transform="rotate(-90 259.3 78.5)">7</text>
<text x="98.5" y="86.1">12</text>
<text x="109.9" y="86.1">13</text>
<text x="156.4" y="87.4">12</text>
<text x="167.8" y="87.4">13</text>
<text x="230.6" y="101.3" transform="rotate(-90 230.6 101.3)">7</text>
<text x="43.6" y="103.9">1</text>
<text x="43.6" y="106.4">3</text>
<text x="52.5" y="103.9">2</text>
<text x="52.5" y="106.4">4</text>
<text x="43.6" y="109">5</text>
<text x="43.6" y="111.5">7</text>
<text x="52.5" y="109">6</text>
<text x="52.5" y="111.5">8</text>
<text x="43.1" y="116.6">11</text>
<text x="43.1" y="119.1">13</text>
<text x="43.6" y="114">9</text>
<text x="52" y="114">10</text>
<text x="52" y="116.6">12</text>
<text x="52" y="119.1">14</text>
<text x="43.1" y="121.7">15</text>
<text x="52" y="121.7">16</text>
</g>
<g font-size="1.4" fill="#a90000">
<text x="152.7" y="112.9" transform="rotate(-90 152.7 112.9)">7</text>
<text x="147.4" y="119.9">1</text>
<text x="147.4" y="114.8">2</text>
<text x="157.6" y="119.9">3</text>
<text x="157.6" y="114.8">5</text>
<text x="152.7" y="123.1" transform="rotate(-90 152.7 123.1)">6</text>
</g>
<g font-size="1.4" fill="#006464">
<text x="150.1" y="115.6">D</text>
<text x="154.6" y="115.6">Q</text>
<text x="150.1" y="120.6">C</text>
<text x="153.5" y="120.6">~{Q}</text>
</g>
<text font-size=".9" fill="#006464" x="153.2" y="120.4" transform="rotate(-90 153.2 120.4)">~{CLR} ~{PRE}</text>
</svg>
